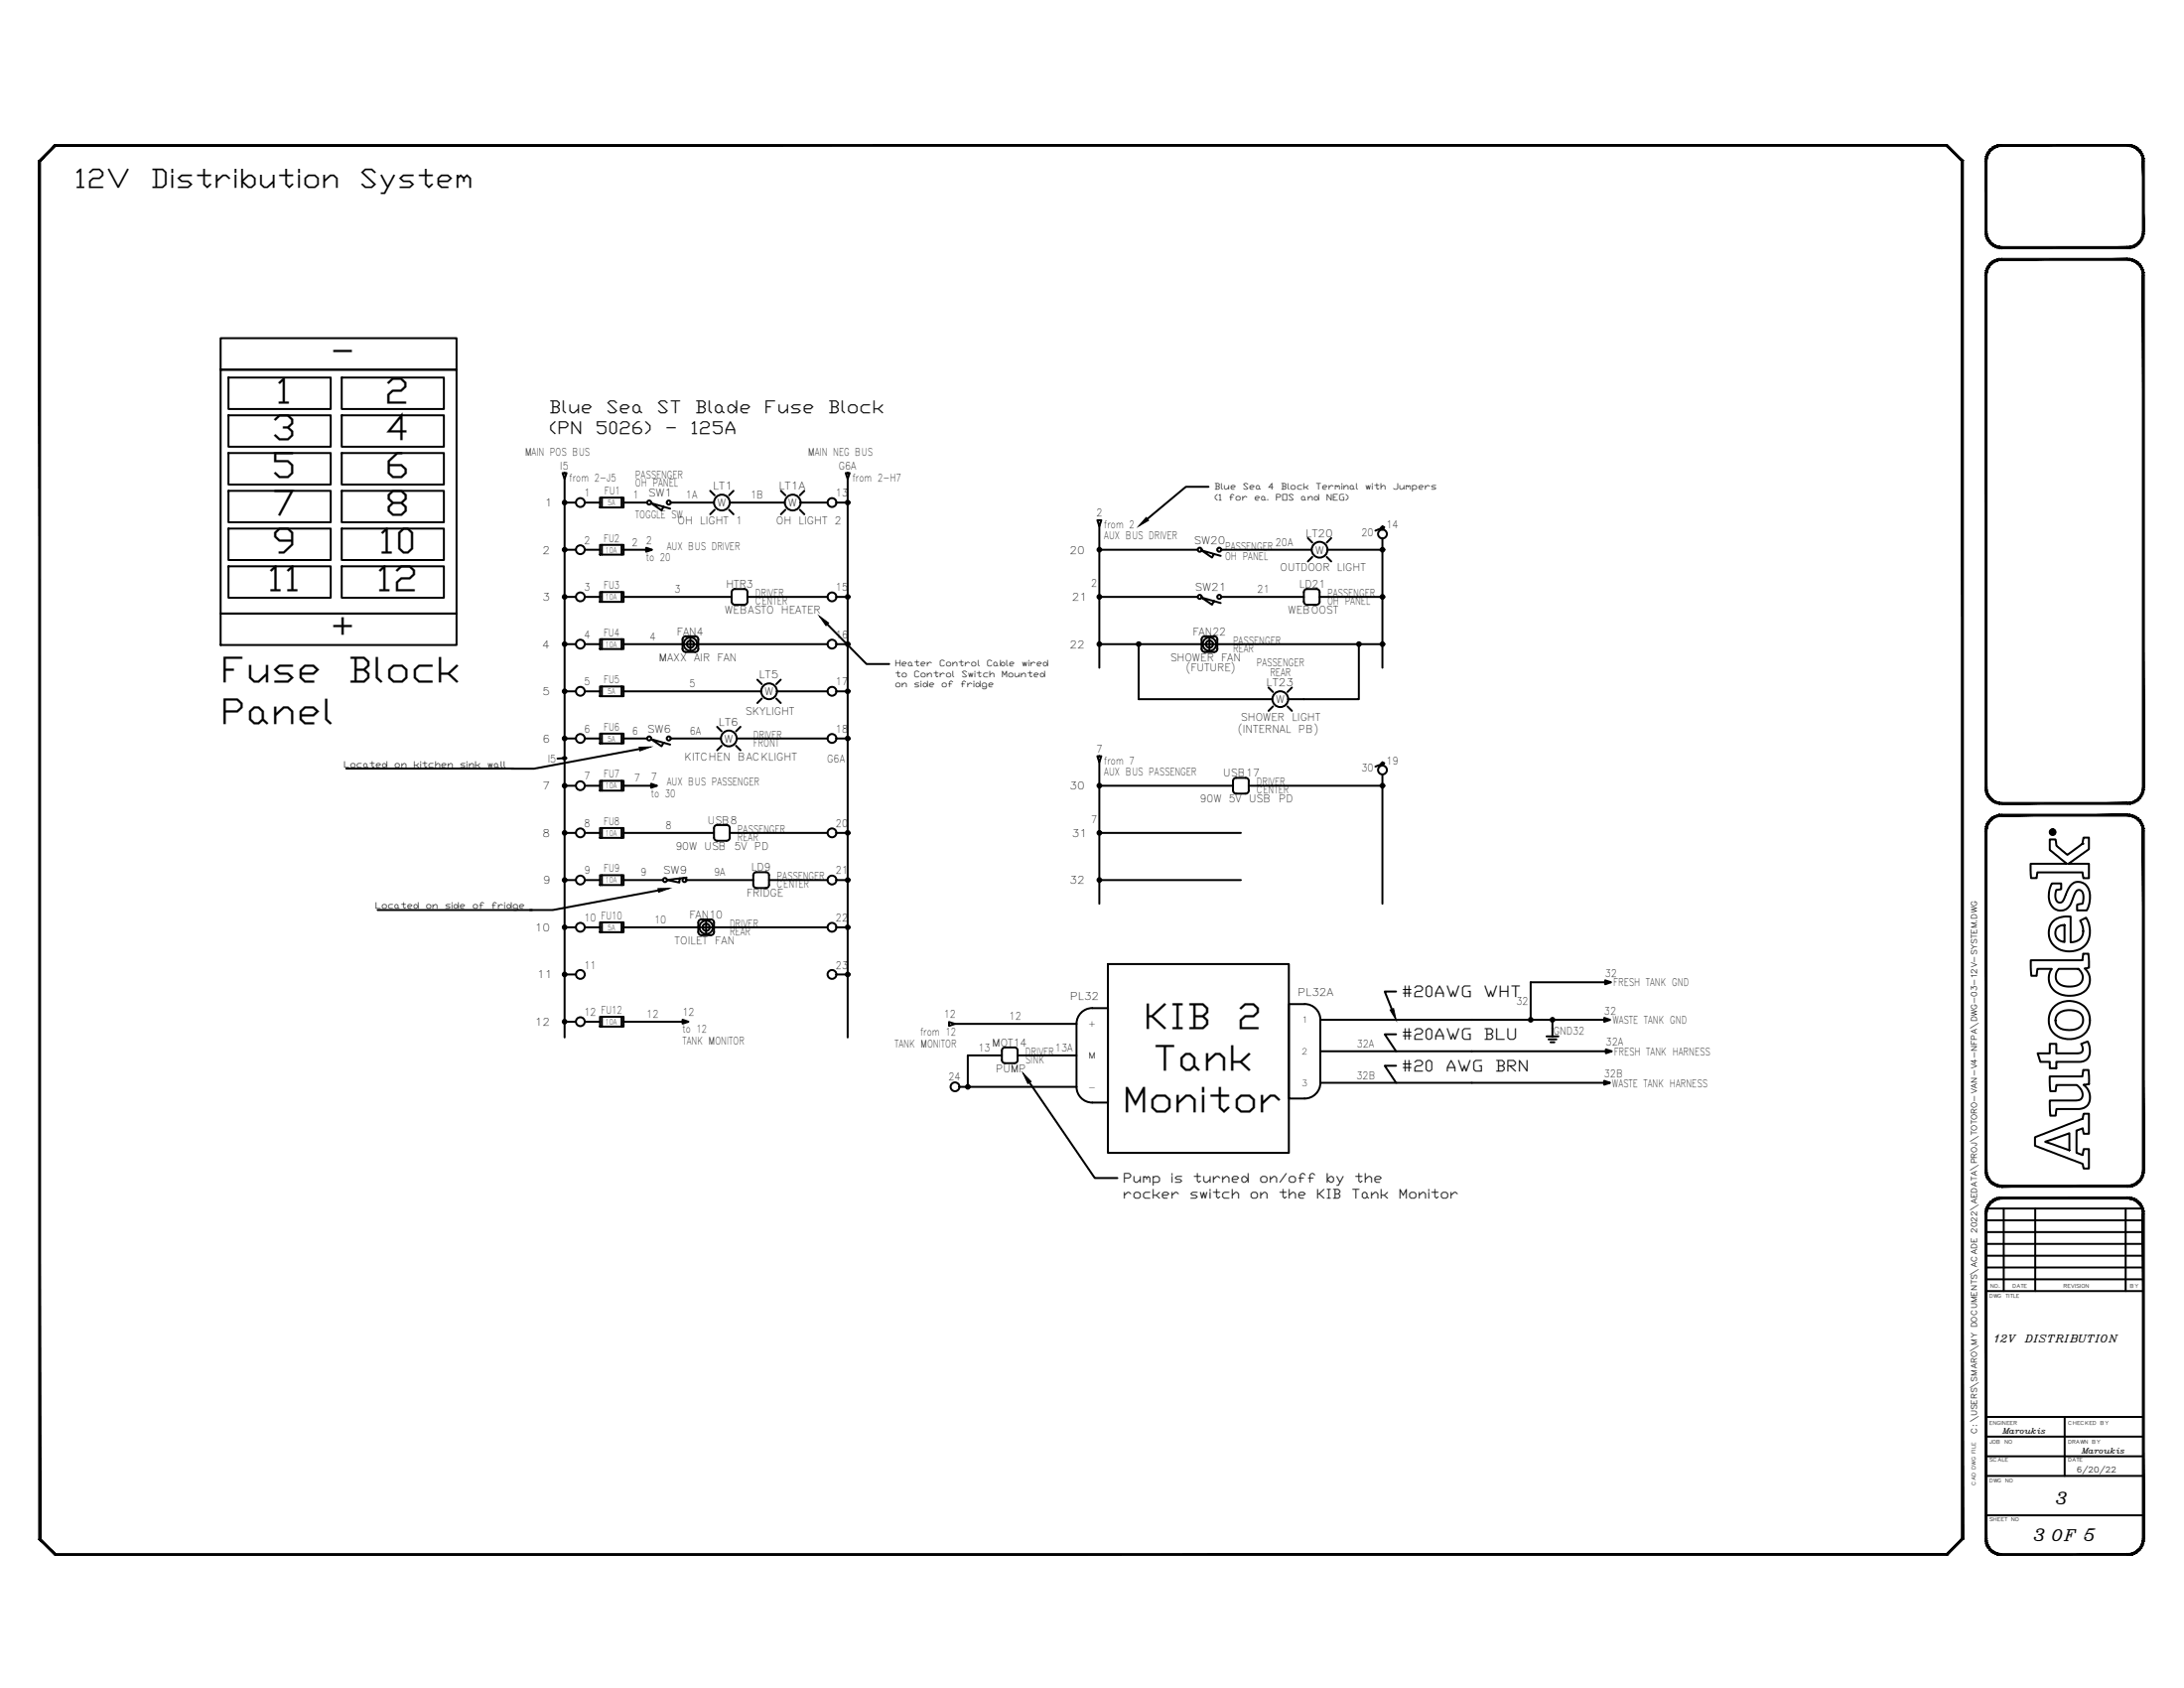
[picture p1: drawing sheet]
<svg xmlns="http://www.w3.org/2000/svg" width="279mm" height="216mm" viewBox="0 0 279 216" stroke-linecap="round" stroke-linejoin="round" font-family="sans-serif">
<!-- layer: TITLE -->
<g fill="#000" stroke="#000" stroke-width=".13">
<path d="M255.8 18.5h.3v.2zM255.8 18.5v.2h.3zM255.5 18.6l.3-.1v.2zM255.5 18.6l.1 .2 .2-.1zM255.2 18.7l.3-.1 .1 .2zM255.2 18.7l.1 .2 .3-.1zM254.9 18.8l.3-.1 .1 .2zM254.9 18.8l.2 .2 .2-.1zM254.7 19l.2-.2 .2 .2zM254.7 19l.2 .2 .2-.2zM254.5 19.2l.2-.2 .2 .2zM254.5 19.2l.2 .2 .2-.2zM254.5 19.2l.2 .2h-.4zM254.3 19.4l.2 .2 .2-.2zM254.3 19.4l.2 .2-.4 .1zM254.1 19.7l.3 .1 .1-.2zM254.1 19.7l.3 .1-.4 .2zM254 20l.3 .1 .1-.3zM254 20l.3 .1-.3 .2zM254 20.3h.2l.1-.2zM254 20.3h.2l-.2 .3zM254.2 20.3l-.2 .3h.2z"/>
<path d="M256.1 18.7h16.1v-.2zM256.1 18.5h16.1l-16.1 .2z"/>
<path d="M254 29.7h.2l-.2 .3zM254.2 29.7l-.2 .3 .2-.1zM254 30l.2-.1-.2 .4zM254.2 29.9l-.2 .4 .3-.1zM254 30.3l.3-.1-.2 .3zM254.3 30.2l-.2 .3 .3-.1zM254.1 30.5l.3-.1-.1 .4zM254.4 30.4l-.1 .4 .2-.1zM254.3 30.8l.2-.1v.4zM254.5 30.7v.4l.2-.2zM254.5 31.1l.2-.2v.4zM254.7 30.9v.4l.2-.2zM254.9 31.1v.4l-.2-.2zM254.9 31.1v.4l.2-.3zM255.1 31.2l.1 .4-.3-.1zM255.1 31.2l.1 .4 .1-.2zM255.3 31.4l.2 .3-.3-.1zM255.3 31.4l.2 .3 .1-.2zM255.6 31.5l.2 .3-.3-.1zM255.6 31.5l.2 .3v-.3zM255.8 31.5l.3 .3h-.3zM255.8 31.5l.3 .3v-.3z"/>
<path d="M254 20.6l.2 9.1v-9.1zM254 20.6l.2 9.1h-.2z"/>
<path d="M254 35.2l.2 65.6v-65.6zM254 35.2l.2 65.6h-.2z"/>
<path d="M255.8 33.1h.3v.2zM255.8 33.1v.2h.3zM255.5 33.1h.3v.2zM255.5 33.1l.1 .3 .2-.1zM255.2 33.2l.3-.1 .1 .3zM255.2 33.2l.1 .3 .3-.1zM254.9 33.4l.3-.2 .1 .3zM254.9 33.4l.2 .2 .2-.1zM254.7 33.6l.2-.2 .2 .2zM254.7 33.6l.2 .2 .2-.2zM254.7 33.6l.2 .2h-.4zM254.5 33.8l.2 .2 .2-.2zM254.5 33.8l.2 .2h-.4zM254.3 34l.2 .2 .2-.2zM254.3 34l.2 .2-.4 .1zM254.1 34.3l.3 .1 .1-.2zM254.1 34.3l.3 .1-.4 .2zM254 34.6h.3l.1-.2zM254 34.6h.3l-.3 .3zM254 34.9h.2l.1-.3zM254 34.9h.2l-.2 .3zM254.2 34.9l-.2 .3h.2z"/>
<path d="M272.2 31.5l.3 .3h-.3zM272.2 31.5l.3 .3v-.3zM272.5 31.5l.3 .2-.3 .1zM272.5 31.5l.3 .2-.1-.2zM272.7 31.5l.4 .1-.3 .1zM272.7 31.5l.4 .1-.1-.2zM273 31.4l.3 .1-.2 .1zM273 31.4l.3 .1-.1-.3zM273.2 31.2l.4 .1-.3 .2zM273.2 31.2l.4 .1-.2-.2zM273.4 31.1h.4l-.2 .2zM273.4 31.1h.4l-.2-.2zM273.6 30.9l.4-.1-.2 .3zM273.8 30.7l-.2 .2 .4-.1zM273.8 30.7l.3-.2-.1 .3zM273.9 30.4l-.1 .3 .3-.2zM273.9 30.4l.3-.1-.1 .2zM274 30.2l-.1 .2 .3-.1zM274 30.2l.3-.2-.1 .3zM274.1 29.9l-.1 .3 .3-.2zM274.1 29.9l.2-.2v.3zM274.1 29.7v.2l.2-.2z"/>
<path d="M256.1 33.3h16.1v-.2zM256.1 33.1h16.1l-16.1 .2z"/>
<path d="M256.1 31.8h16.1v-.3zM256.1 31.5h16.1l-16.1 .3z"/>
<path d="M274.3 20.3v.3h-.2zM274.1 20.3v.3l.2-.3zM274.2 20l.1 .3h-.2zM274 20.1l.1 .2 .1-.3zM274.1 19.7l.1 .3-.2 .1zM273.9 19.8l.1 .3 .1-.4zM274 19.4l.1 .3-.2 .1zM273.8 19.6l.1 .2 .1-.4zM273.8 19.2l.2 .2-.2 .2zM273.6 19.4l.2 .2v-.4zM273.6 19l.2 .2-.2 .2zM273.6 19l-.2 .2 .2 .2zM273.3 18.8l.3 .2-.2 .2zM273.3 18.8l-.1 .2 .2 .2zM273.1 18.7l.2 .1-.1 .2zM273.1 18.7l-.1 .2 .2 .1zM272.8 18.6l.3 .1-.1 .2zM272.8 18.6l-.1 .2 .3 .1zM272.5 18.5l.3 .1-.1 .2zM272.5 18.5v.2l.2 .1zM272.2 18.5h.3v.2zM272.2 18.5v.2h.3z"/>
<path d="M274.3 34.9v.3h-.2zM274.1 34.9v.3l.2-.3zM274.2 34.6l.1 .3h-.2zM274 34.6l.1 .3 .1-.3zM274.1 34.3l.1 .3h-.2zM273.9 34.4l.1 .2 .1-.3zM274 34l.1 .3-.2 .1zM273.8 34.2l.1 .2 .1-.4zM273.8 33.8l.2 .2-.2 .2zM273.6 34l.2 .2v-.4zM273.6 33.6l.2 .2-.2 .2zM273.6 33.6l-.2 .2 .2 .2zM273.3 33.4l.3 .2-.2 .2zM273.3 33.4l-.1 .2 .2 .2zM273.1 33.2l.2 .2-.1 .2zM273.1 33.2l-.1 .3 .2 .1zM272.8 33.1l.3 .1-.1 .3zM272.8 33.1l-.1 .3 .3 .1zM272.5 33.1h.3l-.1 .3zM272.5 33.1v.2l.2 .1zM272.2 33.1h.3v.2zM272.2 33.1v.2h.3z"/>
<path d="M274.1 20.6l.2 9.1v-9.1zM274.1 20.6l.2 9.1h-.2z"/>
<path d="M274.1 35.2l.2 65.6v-65.6zM274.1 35.2l.2 65.6h-.2z"/>
<path d="M254 100.8h.2l-.2 .2zM254.2 100.8l-.2 .2h.2zM254 101h.2l-.2 .3zM254.2 101l-.2 .3h.3zM254 101.3h.3l-.2 .3zM254.3 101.3l-.2 .3 .3-.1zM254.1 101.6l.3-.1-.1 .4zM254.4 101.5l-.1 .4 .2-.1zM254.3 101.9l.2-.1v.4zM254.5 101.8v.4l.2-.2zM254.5 102.2l.2-.2v.4zM254.7 102v.4l.2-.2zM254.9 102.2v.3l-.2-.1zM254.9 102.2v.3l.2-.2zM255.1 102.3l.1 .4-.3-.2zM255.1 102.3l.1 .4 .1-.2zM255.3 102.5l.2 .3-.3-.1zM255.3 102.5l.2 .3 .1-.2zM255.6 102.6l.2 .3-.3-.1zM255.6 102.6l.2 .3v-.3zM255.8 102.6l.3 .3h-.3zM255.8 102.6l.3 .3v-.3z"/>
<path d="M254 106.3l.2 43.4v-43.4zM254 106.3l.2 43.4h-.2z"/>
<path d="M255.8 104.2l.3-.1v.3zM255.8 104.2v.2h.3zM255.5 104.2h.3v.2zM255.5 104.2l.1 .3 .2-.1zM255.2 104.3l.3-.1 .1 .3zM255.2 104.3l.1 .3 .3-.1zM254.9 104.5l.3-.2 .1 .3zM254.9 104.5l.2 .2 .2-.1zM254.7 104.7l.2-.2 .2 .2zM254.7 104.7l.2 .2 .2-.2zM254.7 104.7l.2 .2h-.4zM254.5 104.9l.2 .2 .2-.2zM254.5 104.9l.2 .2h-.4zM254.3 105.1l.2 .2 .2-.2zM254.3 105.1l.2 .2-.4 .1zM254.1 105.4l.3 .1 .1-.2zM254.1 105.4l.3 .1-.4 .2zM254 105.7h.3l.1-.2zM254 105.7h.3l-.3 .3zM254 106h.2l.1-.3zM254 106h.2l-.2 .3zM254.2 106l-.2 .3h.2z"/>
<path d="M256.1 104.1v.3l16.1-.3zM256.1 104.4l16.1-.3v.3z"/>
<path d="M256.1 102.6v.3l16.1-.3zM256.1 102.9l16.1-.3v.3z"/>
<path d="M272.2 102.6l.3 .3h-.3zM272.2 102.6l.3 .3v-.3zM272.5 102.6l.3 .2-.3 .1zM272.5 102.6l.3 .2-.1-.2zM272.7 102.6l.4 .1-.3 .1zM272.7 102.6l.4 .1-.1-.2zM273 102.5h.3l-.2 .2zM273 102.5h.3l-.1-.2zM273.2 102.3l.4 .1-.3 .1zM273.2 102.3l.4 .1-.2-.2zM273.4 102.2h.4l-.2 .2zM273.4 102.2h.4l-.2-.2zM273.6 102l.4-.1-.2 .3zM273.8 101.8l-.2 .2 .4-.1zM273.8 101.8l.3-.2-.1 .3zM273.9 101.5l-.1 .3 .3-.2zM273.9 101.5l.3-.2-.1 .3zM274 101.3l-.1 .2 .3-.2zM274 101.3l.3-.3-.1 .3zM274.1 101l-.1 .3 .3-.3zM274.1 101l.2-.2v.2zM274.1 100.8v.2l.2-.2z"/>
<path d="M274.3 106v.3h-.2zM274.1 106v.3l.2-.3zM274.2 105.7l.1 .3h-.2zM274 105.7l.1 .3 .1-.3zM274.1 105.4l.1 .3h-.2zM273.9 105.5l.1 .2 .1-.3zM274 105.1l.1 .3-.2 .1zM273.8 105.3l.1 .2 .1-.4zM273.8 104.9l.2 .2-.2 .2zM273.6 105.1l.2 .2v-.4zM273.6 104.7l.2 .2-.2 .2zM273.6 104.7l-.2 .2 .2 .2zM273.3 104.5l.3 .2-.2 .2zM273.3 104.5l-.1 .2 .2 .2zM273.1 104.3l.2 .2-.1 .2zM273.1 104.3l-.1 .3 .2 .1zM272.8 104.2l.3 .1-.1 .3zM272.8 104.2l-.1 .3 .3 .1zM272.5 104.2h.3l-.1 .3zM272.5 104.2v.2l.2 .1zM272.2 104.1l.3 .1v.2zM272.2 104.1v.3h.3z"/>
<path d="M274.1 106.3l.2 43.4v-43.4zM274.1 106.3l.2 43.4h-.2z"/>
<path d="M254 149.7h.2l-.2 .3zM254.2 149.7l-.2 .3h.2zM254 150h.2l-.2 .3zM254.2 150l-.2 .3 .3-.1zM254 150.3l.3-.1-.2 .4zM254.3 150.2l-.2 .4 .3-.1zM254.1 150.6l.3-.1-.1 .4zM254.4 150.5l-.1 .4 .2-.2zM254.3 150.9l.2-.2v.4zM254.5 150.7v.4l.2-.1zM254.5 151.1l.2-.1v.3zM254.7 151v.3l.2-.2zM254.9 151.1v.4l-.2-.2zM254.9 151.1v.4l.2-.2zM255.1 151.3l.1 .4-.3-.2zM255.1 151.3l.1 .4 .1-.3zM255.3 151.4l.2 .4-.3-.1zM255.3 151.4l.2 .4 .1-.3zM255.6 151.5l.2 .3h-.3zM255.6 151.5l.2 .3v-.2zM255.8 151.6l.3 .2h-.3zM255.8 151.6l.3 .2v-.2z"/>
<path d="M254 155.2l.2 41.6v-41.6zM254 155.2l.2 41.6h-.2z"/>
<path d="M255.8 153.1h.3v.3zM255.8 153.1v.3h.3zM255.5 153.2l.3-.1v.3zM255.5 153.2l.1 .2h.2zM255.2 153.3l.3-.1 .1 .2zM255.2 153.3l.1 .2 .3-.1zM254.9 153.4l.3-.1 .1 .2zM254.9 153.4l.2 .3 .2-.2zM254.7 153.6l.2-.2 .2 .3zM254.7 153.6l.2 .2 .2-.1zM254.7 153.6l.2 .2h-.4zM254.5 153.8l.2 .2 .2-.2zM254.5 153.8l.2 .2-.4 .1zM254.3 154.1l.2 .1 .2-.2zM254.3 154.1l.2 .1-.4 .2zM254.1 154.4l.3 .1 .1-.3zM254.1 154.4l.3 .1-.4 .1zM254 154.6l.3 .1 .1-.2zM254 154.6l.3 .1-.3 .2zM254 154.9l.2 .1 .1-.3zM254 154.9l.2 .1-.2 .2zM254.2 155l-.2 .2h.2z"/>
<path d="M256.1 153.1v.3l16.1-.3zM256.1 153.4l16.1-.3v.3z"/>
<path d="M256.1 151.6v.2l16.1-.2zM256.1 151.8l16.1-.2v.2z"/>
<path d="M272.2 151.6l.3 .2h-.3zM272.2 151.6l.3 .2v-.2zM272.5 151.6l.3 .2h-.3zM272.5 151.6l.3 .2-.1-.3zM272.7 151.5l.4 .2-.3 .1zM272.7 151.5l.4 .2-.1-.3zM273 151.4l.3 .1-.2 .2zM273 151.4l.3 .1-.1-.2zM273.2 151.3h.4l-.3 .2zM273.2 151.3h.4l-.2-.2zM273.4 151.1h.4l-.2 .2zM273.4 151.1h.4l-.2-.1zM273.6 151l.4-.1-.2 .2zM273.8 150.7l-.2 .3 .4-.1zM273.8 150.7l.3-.1-.1 .3zM273.9 150.5l-.1 .2 .3-.1zM273.9 150.5l.3-.2-.1 .3zM274 150.2l-.1 .3 .3-.2zM274 150.2l.3-.2-.1 .3zM274.1 150l-.1 .2 .3-.2zM274.1 150l.2-.3v.3zM274.1 149.7v.3l.2-.3z"/>
<path d="M274.3 154.9v.3h-.2zM274.1 155v.2l.2-.3zM274.2 154.6l.1 .3-.2 .1zM274 154.7l.1 .3 .1-.4zM274.1 154.4l.1 .2-.2 .1zM273.9 154.5l.1 .2 .1-.3zM274 154.1l.1 .3-.2 .1zM273.8 154.2l.1 .3 .1-.4zM273.8 153.8l.2 .3-.2 .1zM273.6 154l.2 .2v-.4zM273.6 153.6l.2 .2-.2 .2zM273.6 153.6l-.2 .2 .2 .2zM273.3 153.4l.3 .2-.2 .2zM273.3 153.4l-.1 .3 .2 .1zM273.1 153.3l.2 .1-.1 .3zM273.1 153.3l-.1 .2 .2 .2zM272.8 153.2l.3 .1-.1 .2zM272.8 153.2l-.1 .2 .3 .1zM272.5 153.1l.3 .1-.1 .2zM272.5 153.1v.3h.2zM272.2 153.1h.3v.3zM272.2 153.1v.3h.3z"/>
<path d="M274.1 155.2l.2 41.6v-41.6zM274.1 155.2l.2 41.6h-.2z"/>
<path d="M250.9 20.6v176.2l.3 .1zM250.9 20.6l.3-.1v176.4zM249 18.7l1.9 1.9 .3-.1zM249.1 18.5l2.1 2-2.2-1.8zM7.1 18.7h241.9l.1-.2zM7 18.5h242.1l-242 .2zM7 18.5l-1.8 2.1 1.9-1.9zM4.9 20.5l2.1-2-1.8 2.1zM4.9 20.5l.3 176.3v-176.2zM4.9 20.5l.3 176.3-.3 .1zM4.9 196.9l2.2 1.8-1.9-1.9zM4.9 196.9l2.2 1.8-.1 .3zM7.1 198.7l-.1 .3 242-.3zM7 199l242-.3 .1 .3zM249 198.7l.1 .3 1.8-2.2zM250.9 196.8l.3 .1-2.1 2.1z"/>
<path d="M254 196.8h.2l-.2 .3zM254.2 196.8l-.2 .3h.2zM254 197.1h.2l-.2 .3zM254.2 197.1l-.2 .3h.3zM254 197.4h.3l-.2 .3zM254.3 197.4l-.2 .3 .3-.1zM254.1 197.7l.3-.1-.1 .4zM254.4 197.6l-.1 .4 .2-.2zM254.3 198l.2-.2v.4zM254.5 197.8v.4l.2-.1zM254.5 198.2l.2-.1v.3zM254.7 198.1v.3l.2-.1zM254.9 198.3v.3l-.2-.2zM254.9 198.3v.3l.2-.2zM255.1 198.4l.1 .4-.3-.2zM255.1 198.4l.1 .4 .1-.3zM255.3 198.5l.2 .4-.3-.1zM255.3 198.5l.2 .4 .1-.3zM255.6 198.6l.2 .3h-.3zM255.6 198.6l.2 .3v-.2zM255.8 198.7l.3 .3-.3-.1zM255.8 198.7l.3 .3v-.3z"/>
<path d="M256.1 198.7v.3l16.1-.3zM256.1 199l16.1-.3v.3z"/>
<path d="M272.2 198.7l.3 .2-.3 .1zM272.2 198.7l.3 .2v-.2zM272.5 198.7l.3 .2h-.3zM272.5 198.7l.3 .2-.1-.3zM272.7 198.6l.4 .2-.3 .1zM272.7 198.6l.4 .2-.1-.3zM273 198.5l.3 .1-.2 .2zM273 198.5l.3 .1-.1-.2zM273.2 198.4h.4l-.3 .2zM273.2 198.4h.4l-.2-.1zM273.4 198.3l.4-.1-.2 .2zM273.4 198.3l.4-.1-.2-.1zM273.6 198.1l.4-.1-.2 .2zM273.8 197.8l-.2 .3 .4-.1zM273.8 197.8l.3-.1-.1 .3zM273.9 197.6l-.1 .2 .3-.1zM273.9 197.6l.3-.2-.1 .3zM274 197.4l-.1 .2 .3-.2zM274 197.4l.3-.3-.1 .3zM274.1 197.1l-.1 .3 .3-.3zM274.1 197.1l.2-.3v.3zM274.1 196.8v.3l.2-.3z"/>
</g>
<g fill="none" stroke="#000" stroke-width=".25">
<path d="M251.1 20.6v11.2M254.1 154.6h20.1M254.1 156.1h20.1M254.1 157.6h20.1M254.1 159.1h20.1M256.3 154.6v10.5M260.4 154.6v10.5M271.9 154.6v10.5M254.1 165.1h20.1M254.1 160.6h20.1M254.1 162.1h20.1M254.1 163.6h20.1"/>
<path d="M251.1 181.3v15.5M254.1 181.2h20.1M254.1 183.7h20.1M254.1 186.3h20.1M254.1 188.8h20.1M254.1 193.8h20.1M264.1 181.2v7.6"/>
</g>
<!-- layer: 0 -->
<g fill="none" stroke="#000" stroke-width=".25">
<path d="M262.2 107.4h.8l.1 .8 1.4 1.1 1.3-.9a1.11 1.11 0 0 0 .7-1.2l.7-.1v1.1a.45 .45 0 0 1-.3 .7l-2.3 1.6h2.6v1.8h-.7l-.1-.7h-5.8l-.1 .7h-.7v-1.8h4.6l-2-1.7a.32 .32 0 0 1-.2-.4zM262.5 113h1.2v.7l-.1 .1a.43 .43 0 0 0-.5 0 .43 .43 0 0 0-.1 .5 .95 .95 0 0 0 .4 1.1 .57 .57 0 0 0 .7-.5 3.2 3.2 0 0 1 1.3-2 1.53 1.53 0 0 1 2 1.6 3.2 3.2 0 0 1-.5 1.9h-1.2v-.5a.23 .23 0 0 1 .1-.2 .23 .23 0 0 1 .2-.1h.4v-.1a1.97 1.97 0 0 0-.1-1.5 .54 .54 0 0 0-.6-.1 .54 .54 0 0 0-.3 .4v.2a2.9 2.9 0 0 1-1 1.8 1.52 1.52 0 0 1-2.3-1.5l.1-1.1zM262.7 117.8a2.71 2.71 0 0 1 2.2-.5v3.2a1.45 1.45 0 0 0 1.5-2.1l-.3-.6 .8-.4a3 3 0 0 1-.3 3.6 2.86 2.86 0 0 1-4.3-.7 2.27 2.27 0 0 1 .4-2.5zM263.2 118.6a.93 .93 0 0 1 .9-.2v2.1a1.12 1.12 0 0 1-1-.7 1.12 1.12 0 0 1 .1-1.2zM266.4 107.9h.1M259.8 122.8h6.6l.1-.8h.7v1.7l-.5 .2a1.96 1.96 0 0 1 .5 2.1 1.96 1.96 0 0 1-1.8 1.3 2.69 2.69 0 0 1-3.2-1.6 2.02 2.02 0 0 1 .3-1.8h-1.8l-.2 .9h-.6a3.9 3.9 0 0 1-.1-1.8zM260.7 134.7h1.5v-1.2h.9v1.2h2.5a.68 .68 0 0 0 .8-.2 .68 .68 0 0 0-.1-.9l-.1-.1 .8-.3a1.93 1.93 0 0 1-.1 2.4 3.8 3.8 0 0 1-1.9 .2h-1.9v.8h-.9v-.8h-1a.16 .16 0 0 1-.2 0 .16 .16 0 0 1 0-.2zM262.2 137.7h4.2l.1-.8h.7a4.2 4.2 0 0 1 0 1.8h-.7a1.85 1.85 0 0 1 .4 2.9 3.6 3.6 0 0 1-2 .2h-1.8l-.1 .9h-.7l-.1-1.9h2.8a1.9 1.9 0 0 0 1.3-.3 1.27 1.27 0 0 0-.2-1.4 1.27 1.27 0 0 0-1.4-.3h-1.6l-.1 .8h-.7zM262.8 128.8a2.81 2.81 0 0 1 4.4 .8 2.48 2.48 0 0 1-2.9 3.3 2.39 2.39 0 0 1-2.1-1.6 2.39 2.39 0 0 1 .6-2.5zM263.3 129.7a2.38 2.38 0 0 1 3 .1 1.27 1.27 0 0 1 0 1.3 1.27 1.27 0 0 1-1.2 .6 1.75 1.75 0 0 1-2.1-.9 1.19 1.19 0 0 1 .3-1.1zM263.4 123.9h2.2a.99 .99 0 0 1 .9 1.1 1.32 1.32 0 0 1-1.6 1.2 1.54 1.54 0 0 1-1.9-1.2 1.46 1.46 0 0 1 .4-1.1zM260.3 145.5l5.8-2.3a.38 .38 0 0 0 .4-.4v-.2a.45 .45 0 0 1 .6-.1h.1v2.5h-.6l-.1-.7-.9 .3v2.8l.8 .3 .2-.7h.6v2.5h-.6l-.2-.7-6.1-2.3z"/>
<path d="M261.6 146l3.1-1.1v2.2z"/>
</g>
<!-- layer: LAYER_1 -->
<g fill="none" stroke="#000" stroke-width=".25">
<path d="M262.4 106.3l.2 .1 .2-.1-.2 .2 .2 .1h-.4z"/>
<circle cx="262.5" cy="106.4" r=".07"/>
<circle cx="262.6" cy="106.4" r=".32"/>
<circle cx="262.6" cy="106.4" r=".37"/>
</g>
<!-- layer: WIRES -->
<g fill="none" stroke="#000" stroke-width=".25">
<path d="M72.2 61.3v71.4M72.2 64.3h1.5M72.2 70.3h1.5M72.2 76.3h1.5M74.8 64.3h2M74.8 70.3h2M74.8 76.3h2M79.8 64.3h3M79.8 70.3h2.9M79.8 76.3h13.8M85.8 64.3h5.5M93.4 64.3h7"/>
<path d="M95.6 76.3h10.3M102.4 64.3h3.5M107 64.3h1.4M107 76.3h1.4M108.4 61.3v71.4M140.6 70.3h12.6M140.6 76.3h12.6M140.6 67.3v18.1M156.2 70.3h11.6M156.2 76.3h10.6M168.8 76.3h8.1M169.8 70.3h7.1"/>
<path d="M176.9 67.3v.4M176.9 68.9v16.5M72.2 82.4h1.5M72.2 88.4h1.5M72.2 94.5h1.5M74.8 82.4h2M74.8 88.4h2M74.8 94.5h2M79.8 82.4h7.5M79.8 88.4h17.6M79.8 94.5h3M85.8 94.5h6.4"/>
<path d="M89.3 82.4h16.6M94.2 94.5h11.7M99.4 88.4h6.5M107 82.4h1.4M107 88.4h1.4M107 94.5h1.4M140.6 82.4h13.1M140.6 97.5v18.1M145.7 82.4v7h17.1M155.7 82.4h21.2M173.8 82.4v7h-9M176.9 97.5v.4"/>
<path d="M176.9 99v16.6M72.2 100.5h1.5M72.2 106.5h1.5M72.2 112.6h1.5M72.2 118.6h1.5M74.8 100.5h2M74.8 106.5h2M74.8 112.6h2M74.8 118.6h2M79.8 100.5h3.5M79.8 106.5h11.5M79.8 112.6h5"/>
<path d="M79.8 118.6h9.5M87.8 112.6h8.6M91.3 118.6h14.6M93.4 106.5h12.5M98.4 112.6h7.5M107 106.5h1.4M107 112.6h1.4M107 118.6h1.4M140.6 100.5h17.1M140.6 106.5h18.1M140.6 112.6h18.1M159.8 100.5h17.1"/>
<path d="M72.2 124.6h1.5M72.2 130.7h1.5M74.8 130.7h2M79.8 130.7h7.5M107 124.6h1.4M122.2 131h15.5M122.7 139h15M128.2 135h-4.4v4M130.2 135h7.5"/>
</g>
<!-- layer: SYMS -->
<g fill="none" stroke="#000" stroke-width=".25">
<path d="M28.2 47.3h30.2v31.2h-30.2zM28.2 43.3h30.2v4h-30.2zM29.2 48.3h13.1v4h-13.1zM29.2 53.1h13.1v4h-13.1zM29.2 57.9h13.1v4.1h-13.1zM43.7 48.3h13.1v4h-13.1zM43.7 53.1h13.1v4h-13.1zM43.7 57.9h13.1v4.1h-13.1zM28.2 78.5h30.2v4h-30.2zM29.2 62.8h13.1v4h-13.1zM29.2 67.6h13.1v4h-13.1zM29.2 72.4h13.1v4.1h-13.1z"/>
<path d="M43.7 62.8h13.1v4h-13.1zM43.7 67.6h13.1v4h-13.1zM43.7 72.4h13.1v4.1h-13.1zM72 60.5h.5l-.3 .8zM76.8 63.6h3v1.3h-3zM76.8 69.7h3v1.2h-3zM76.8 75.7h3v1.3h-3zM77 63.6v1.3M77 69.7v1.2M77 75.7v1.3M79.5 63.6v1.3M79.5 69.7v1.2"/>
<path d="M79.5 75.7v1.3M82.7 70.1l.7 .2-.7 .3zM82.7 70.2l.4 .1-.4 .1zM84.9 64.8l-.3 .5-1.3-.9 2.4 .7M90.9 62.8l.5 .6M91.4 65.2l-.5 .6M93.3 65.2l.5 .6M93.7 75.5l.3-.2 1.4 .1 .2 .3v1.5l-.4 .2-1.4-.1-.2-.3zM93.8 62.8l-.5 .6M99.9 62.8l.6 .6M100.5 65.2l-.6 .6M102.3 65.2l.6 .6"/>
<path d="M102.9 62.8l-.6 .6M105.8 79.9l5.1 5h2.9M108.2 60.5h.5l-.3 .8zM140.4 66.5h.5l-.3 .8zM154.6 62.3h-2.9l-4.9 4.1M155.3 70.9l-.2 .4-1.4-.9 2.5 .7M155.3 76.9l-.2 .4-1.4-.9 2.5 .7M166.9 75.5l.3-.2 1.4 .1 .2 .3v1.5l-.4 .2-1.4-.1-.2-.3zM167.3 68.8l.6 .6M167.9 71.2l-.6 .6M169.7 71.2l.6 .6M170.3 68.8l-.6 .6"/>
<path d="M44.3 98.3h21.4M76.8 81.8h3v1.2h-3zM76.8 87.8h3v1.2h-3zM76.8 93.8h3v1.3h-3zM76.8 99.9h3v1.2h-3zM77 81.8v1.2M77 87.8v1.2M77 93.8v1.3M77 99.9v1.2M79.5 81.8v1.2M79.5 87.8v1.2M79.5 93.8v1.3"/>
<path d="M79.5 99.9v1.2M81.8 95.8l-13.5 2.5h-2.9M84.9 95l-.3 .5-1.3-1 2.4 .7M87.5 82.4h1.7M87.5 81.4h1.4l.4 .2v1.4l-.2 .3-1.4 .1-.3-.2-.1-1.4zM88.3 81.5v1.7M91.7 93l.6 .5M92.3 95.4l-.6 .6M94.2 95.4l.5 .6M94.7 93l-.5 .5M96.9 86.9l.6 .6M97.5 89.3l-.6 .6"/>
<path d="M99.3 89.3l.6 .6M99.9 86.9l-.6 .6M140.4 96.7h.5l-.3 .8zM153.8 81.6l.3-.2h1.4l.2 .4v1.4l-.4 .2-1.4-.1-.2-.3zM153.9 82.4h1.7M154.7 81.5v1.7M158.1 99.5h1.2M158.1 99.5l-.3 .2-.1 .2v1.2l.1 .2 .3 .2h1.3l.3-.2 .1-1.4-.1-.2-.3-.2M162.3 87.9l.6 .6M162.9 90.3l-.6 .6M164.7 90.3l.6 .6M165.3 87.9l-.6 .6"/>
<path d="M48.3 116.4h19.7M76.8 105.9h3v1.3h-3zM76.8 111.9h3v1.3h-3zM76.8 118h3v1.2h-3zM77 105.9v1.3M77 111.9v1.3M77 118v1.2M79.5 105.9v1.3M79.5 111.9v1.3M79.5 118v1.2M83.3 100.2l.7 .3-.7 .3zM83.4 100.4l.4 .1-.4 .1z"/>
<path d="M84.2 113.9l-13.5 2.5h-2.9M87.8 112.2l-2.5 .4 1.6 .3 .1-.5M89.4 117.8l.3-.2h1.4l.3 .4-.1 1.4-.4 .2h-1.4l-.2-.4zM89.5 118.6h1.7M90.3 117.8v1.7M91.7 105.5h1.2M91.7 105.5l-.3 .2-.1 .2v1.2l.2 .4h1.5h.2l.2-.4M93 105.5l.2 .1 .2 .3M93.4 105.9v1.2M96.8 111.6h1.2M96.8 111.5l-.4 .3v.2v1.2v.2l.4 .2h1.2l.3-.2 .1-1.4-.1-.2-.3-.3M76.8 130h3v1.3h-3z"/>
<path d="M77 130v1.3M79.5 130v1.3M87.3 130.4l.8 .3-.8 .2zM87.4 130.6l.4 .1-.4 .1zM121.4 130.7l.8 .3-.8 .2zM128.6 134h1.2M128.6 134l-.4 .2v.2v1.4l.4 .2h1.2l.3-.2 .1-.2M129.8 134l.3 .2 .1 .2M130.2 134.4v1.2M131.7 138.5l8.4 12.2h2.8M138.3 129.5l.4-.3 .5-.2 2.5-.1v12.1h-2a2.02 2.02 0 0 1-2-2v-8l.1-.6 .2-.5zM141.7 123.3h23.2v24.2h-23.2z"/>
<path d="M164.9 128.4h2a2.02 2.02 0 0 1 2 2v8.1a2.02 2.02 0 0 1-2 2h-2zM178.6 126.8h-1.4l.9 2.3M178.6 132.3h-1.4l1.4 2.2M178.6 136.3h-1.4l1.4 2.2M197.9 132.6h1.5M198.1 132.9h1M198.4 133.3h.5M198.6 131.6v1M205.2 138.2l.8 .3-.8 .2zM205.2 130.2l.8 .2-.8 .3zM205.3 138.4l.4 .1-.4 .1zM205.3 130.3l.4 .1-.4 .2z"/>
<path d="M205.3 125.4l.8 .2-.8 .3zM205.4 125.5l.4 .1-.4 .2zM205.4 134.2l.8 .3-.8 .2zM205.5 134.3l.4 .2-.4 .1z"/>
<circle cx="72.2" cy="64.3" r=".08"/>
<circle cx="72.2" cy="70.3" r=".08"/>
<circle cx="72.2" cy="76.3" r=".08"/>
<circle cx="72.2" cy="70.3" r=".24"/>
<circle cx="72.2" cy="76.3" r=".24"/>
<circle cx="72.2" cy="64.3" r=".24"/>
<circle cx="72.2" cy="64.3" r=".15"/>
<circle cx="72.2" cy="70.3" r=".15"/>
<circle cx="72.2" cy="76.3" r=".15"/>
<circle cx="74.2" cy="64.3" r=".57"/>
<circle cx="74.2" cy="76.3" r=".57"/>
<circle cx="74.2" cy="70.3" r=".57"/>
<circle cx="83" cy="64.3" r=".26"/>
<circle cx="85.6" cy="64.3" r=".26"/>
<circle cx="92.4" cy="64.3" r="1.01"/>
<circle cx="101.4" cy="64.3" r="1.01"/>
<circle cx="106.4" cy="76.3" r=".57"/>
<circle cx="106.4" cy="64.3" r=".57"/>
<circle cx="108.4" cy="64.3" r=".08"/>
<circle cx="108.4" cy="76.3" r=".08"/>
<circle cx="108.4" cy="76.3" r=".24"/>
<circle cx="108.4" cy="64.3" r=".24"/>
<circle cx="108.4" cy="64.3" r=".15"/>
<circle cx="108.4" cy="76.3" r=".15"/>
<circle cx="140.6" cy="70.3" r=".08"/>
<circle cx="140.6" cy="76.3" r=".08"/>
<circle cx="140.6" cy="76.3" r=".24"/>
<circle cx="140.6" cy="70.3" r=".24"/>
<circle cx="140.6" cy="70.3" r=".15"/>
<circle cx="140.6" cy="76.3" r=".15"/>
<circle cx="153.5" cy="70.3" r=".26"/>
<circle cx="153.5" cy="76.3" r=".26"/>
<circle cx="156" cy="70.3" r=".26"/>
<circle cx="156" cy="76.3" r=".26"/>
<circle cx="168.8" cy="70.3" r="1.01"/>
<circle cx="176.9" cy="68.3" r=".57"/>
<circle cx="176.9" cy="70.3" r=".08"/>
<circle cx="176.9" cy="76.3" r=".08"/>
<circle cx="176.9" cy="70.3" r=".24"/>
<circle cx="176.9" cy="76.3" r=".24"/>
<circle cx="176.9" cy="76.3" r=".15"/>
<circle cx="176.9" cy="70.3" r=".15"/>
<circle cx="72.2" cy="94.5" r=".08"/>
<circle cx="72.2" cy="88.4" r=".08"/>
<circle cx="72.2" cy="82.4" r=".08"/>
<circle cx="72.2" cy="94.5" r=".24"/>
<circle cx="72.2" cy="82.4" r=".24"/>
<circle cx="72.2" cy="88.4" r=".24"/>
<circle cx="72.2" cy="82.4" r=".15"/>
<circle cx="72.2" cy="88.4" r=".15"/>
<circle cx="72.2" cy="94.5" r=".15"/>
<circle cx="74.2" cy="88.4" r=".57"/>
<circle cx="74.2" cy="82.4" r=".57"/>
<circle cx="74.2" cy="94.5" r=".57"/>
<circle cx="83" cy="94.5" r=".26"/>
<circle cx="85.6" cy="94.5" r=".26"/>
<circle cx="88.3" cy="82.4" r=".86"/>
<circle cx="88.3" cy="82.4" r=".46"/>
<circle cx="93.2" cy="94.5" r="1.01"/>
<circle cx="98.4" cy="88.4" r="1.01"/>
<circle cx="106.4" cy="94.5" r=".57"/>
<circle cx="106.4" cy="82.4" r=".57"/>
<circle cx="106.4" cy="88.4" r=".57"/>
<circle cx="108.4" cy="82.4" r=".08"/>
<circle cx="108.4" cy="94.5" r=".08"/>
<circle cx="108.4" cy="88.4" r=".08"/>
<circle cx="108.4" cy="88.4" r=".24"/>
<circle cx="108.4" cy="82.4" r=".24"/>
<circle cx="108.4" cy="94.5" r=".24"/>
<circle cx="108.4" cy="94.5" r=".15"/>
<circle cx="108.4" cy="82.4" r=".15"/>
<circle cx="108.4" cy="88.4" r=".15"/>
<circle cx="140.6" cy="82.4" r=".08"/>
<circle cx="140.6" cy="82.4" r=".24"/>
<circle cx="140.6" cy="82.4" r=".15"/>
<circle cx="145.7" cy="82.4" r=".08"/>
<circle cx="145.7" cy="82.4" r=".24"/>
<circle cx="145.7" cy="82.4" r=".15"/>
<circle cx="154.7" cy="82.4" r=".86"/>
<circle cx="154.7" cy="82.4" r=".46"/>
<circle cx="163.8" cy="89.4" r="1.01"/>
<circle cx="173.8" cy="82.4" r=".08"/>
<circle cx="173.8" cy="82.4" r=".24"/>
<circle cx="173.8" cy="82.4" r=".15"/>
<circle cx="176.9" cy="98.5" r=".57"/>
<circle cx="176.9" cy="82.4" r=".08"/>
<circle cx="176.9" cy="82.4" r=".24"/>
<circle cx="176.9" cy="82.4" r=".15"/>
<circle cx="72.2" cy="106.5" r=".08"/>
<circle cx="72.2" cy="100.5" r=".08"/>
<circle cx="72.2" cy="112.6" r=".15"/>
<circle cx="72.2" cy="118.6" r=".15"/>
<circle cx="72.2" cy="100.5" r=".24"/>
<circle cx="72.2" cy="106.5" r=".24"/>
<circle cx="72.2" cy="112.6" r=".08"/>
<circle cx="72.2" cy="118.6" r=".08"/>
<circle cx="72.2" cy="106.5" r=".15"/>
<circle cx="72.2" cy="100.5" r=".15"/>
<circle cx="72.2" cy="112.6" r=".24"/>
<circle cx="72.2" cy="118.6" r=".24"/>
<circle cx="74.2" cy="118.6" r=".57"/>
<circle cx="74.2" cy="112.6" r=".57"/>
<circle cx="74.2" cy="100.5" r=".57"/>
<circle cx="74.2" cy="106.5" r=".57"/>
<circle cx="85.1" cy="112.6" r=".26"/>
<circle cx="87.6" cy="112.6" r=".26"/>
<circle cx="90.3" cy="118.6" r=".86"/>
<circle cx="90.3" cy="118.6" r=".46"/>
<circle cx="106.4" cy="118.6" r=".57"/>
<circle cx="106.4" cy="112.6" r=".57"/>
<circle cx="106.4" cy="106.5" r=".57"/>
<circle cx="108.4" cy="106.5" r=".08"/>
<circle cx="108.4" cy="106.5" r=".24"/>
<circle cx="108.4" cy="118.6" r=".08"/>
<circle cx="108.4" cy="112.6" r=".08"/>
<circle cx="108.4" cy="112.6" r=".24"/>
<circle cx="108.4" cy="118.6" r=".24"/>
<circle cx="108.4" cy="112.6" r=".15"/>
<circle cx="108.4" cy="118.6" r=".15"/>
<circle cx="108.4" cy="106.5" r=".15"/>
<circle cx="140.6" cy="100.5" r=".08"/>
<circle cx="140.6" cy="106.5" r=".08"/>
<circle cx="140.6" cy="100.5" r=".24"/>
<circle cx="140.6" cy="106.5" r=".24"/>
<circle cx="140.6" cy="112.6" r=".08"/>
<circle cx="140.6" cy="112.6" r=".24"/>
<circle cx="140.6" cy="112.6" r=".15"/>
<circle cx="140.6" cy="106.5" r=".15"/>
<circle cx="140.6" cy="100.5" r=".15"/>
<circle cx="176.9" cy="100.5" r=".08"/>
<circle cx="176.9" cy="100.5" r=".24"/>
<circle cx="176.9" cy="100.5" r=".15"/>
<circle cx="72.2" cy="124.6" r=".15"/>
<circle cx="72.2" cy="130.7" r=".15"/>
<circle cx="72.2" cy="124.6" r=".08"/>
<circle cx="72.2" cy="130.7" r=".08"/>
<circle cx="72.2" cy="124.6" r=".24"/>
<circle cx="72.2" cy="130.7" r=".24"/>
<circle cx="74.2" cy="124.6" r=".57"/>
<circle cx="74.2" cy="130.7" r=".57"/>
<circle cx="106.4" cy="124.6" r=".57"/>
<circle cx="108.4" cy="124.6" r=".08"/>
<circle cx="108.4" cy="124.6" r=".24"/>
<circle cx="108.4" cy="124.6" r=".15"/>
<circle cx="122.2" cy="139" r=".57"/>
<circle cx="123.8" cy="139" r=".08"/>
<circle cx="123.8" cy="139" r=".24"/>
<circle cx="123.8" cy="139" r=".15"/>
<circle cx="195.8" cy="130.4" r=".08"/>
<circle cx="195.8" cy="130.4" r=".15"/>
<circle cx="195.8" cy="130.4" r=".24"/>
<circle cx="198.6" cy="130.4" r=".08"/>
<circle cx="198.6" cy="130.4" r=".15"/>
<circle cx="198.6" cy="130.4" r=".24"/>
</g>
<path d="M146.6 66.2l.3 .4-1.2 .7zM81.8 95.6l1.4-.1-1.3 .5zM104.8 78.8l1.2 .9-.3 .3zM84.2 113.7l1.4-.1-1.3 .5zM130.9 137.3l1 1-.4 .3zM177.8 129.2l.5-.2 .3 1.4z" fill="#000" stroke="#000" stroke-width=".13"/>
<!-- layer: BROWN_20 -->
<path d="M168.9 138.5h36.3" fill="none" stroke="#000" stroke-width=".25"/>
<!-- layer: BLUE_20 -->
<path d="M168.9 134.5h36.5" fill="none" stroke="#000" stroke-width=".25"/>
<!-- layer: WHITE_20 -->
<path d="M168.9 130.4h36.3M198.6 130.4v1.2M205.3 125.6h-9.5v4.8" fill="none" stroke="#000" stroke-width=".25"/>
<!-- layer: WIRENO -->
<path d="M176.7 67.5l.2-.1h.2l-.1 .2-.2 .1-.2-.1-.6 .3M72 96.9l.3-.1 .2 .2-.1 .1h-.3l-.1-.1h-.7M176.7 97.7l.2-.2 .2 .1-.1 .2-.2 .1-.2-.1-.6 .3" fill="none" stroke="#000" stroke-width=".25"/>
<g font-size="4.5">
<text x="42.2" y="46.5">-</text>
<text x="35.2" y="51.5">1</text>
<text x="49.2" y="51.5">2</text>
<text x="34.7" y="56.3">3</text>
<text x="49.2" y="56.3">4</text>
<text x="34.7" y="61.1">5</text>
<text x="34.7" y="66">7</text>
<text x="49.2" y="66">8</text>
<text x="49.2" y="61.1">6</text>
<text x="34.7" y="70.8">9</text>
<text x="48.4" y="70.8">10</text>
<text x="34.2" y="75.6">11</text>
<text x="48.1" y="75.6">12</text>
<text x="42.2" y="81.7">+</text>
<text x="28.2" y="87.2">Fuse</text>
<text x="44.4" y="87.2">Block</text>
<text x="28.2" y="92.6">Panel</text>
<text x="146.3" y="131.6">KIB</text>
<text x="158.2" y="131.6">2</text>
<text x="147.4" y="136.9">Tank</text>
<text x="143.7" y="142.3">Monitor</text>
</g>
<g font-size="3.4">
<text x="9.5" y="24">12V</text>
<text x="19.2" y="24">Distribution</text>
<text x="46" y="24">System</text>
</g>
<g font-size="2.3">
<text x="70.2" y="52.8">Blue</text>
<text x="77.5" y="52.8">Sea</text>
<text x="84" y="52.8">ST</text>
<text x="88.9" y="52.8">Blade</text>
<text x="97.8" y="52.8">Fuse</text>
<text x="105.9" y="52.8">Block</text>
<text x="70.2" y="55.5">(PN</text>
<text x="76.2" y="55.5">5026)</text>
<text x="85.1" y="55.5">-</text>
<text x="88.3" y="55.5">125A</text>
</g>
<g font-size="2.1">
<text x="260.2" y="197.1">3 OF 5</text>
<text x="263" y="192.4">3</text>
</g>
<g font-size="2">
<text x="179.3" y="127.5">#20AWG</text>
<text x="189.8" y="127.5">WHT</text>
<text x="179.3" y="133">#20AWG</text>
<text x="179.3" y="137">#20</text>
<text x="184.9" y="137">AWG</text>
<text x="189.8" y="133">BLU</text>
<text x="191.2" y="137">BRN</text>
</g>
<g font-size="1.7">
<text x="143.7" y="151.3">Pump</text>
<text x="143.7" y="153.3">rocker</text>
<text x="149.8" y="151.3">is</text>
<text x="152.2" y="153.3">switch</text>
<text x="152.6" y="151.3">turned</text>
<text x="159.9" y="153.3">on</text>
<text x="161.1" y="151.3">on/off</text>
<text x="163.5" y="153.3">the</text>
<text x="168.4" y="153.3">KIB</text>
<text x="169.6" y="151.3">by</text>
<text x="172.9" y="153.3">Tank</text>
<text x="173.3" y="151.3">the</text>
<text x="178.9" y="153.3">Monitor</text>
</g>
<g font-size="1.4">
<text x="67.2" y="58.2">MAIN POS BUS</text>
<text x="103.4" y="58.2">MAIN NEG BUS</text>
<text x="69.7" y="64.8">1</text>
<text x="71.7" y="60">I5</text>
<text x="72.8" y="61.6">from 2-J5</text>
<text x="74.7" y="63.5">1</text>
<text x="77.3" y="63.3">FU1</text>
<text x="81" y="63.8">1</text>
<text x="81.3" y="61.3">PASSENGER</text>
<text x="81.3" y="62.3">OH PANEL</text>
<text x="82.9" y="63.5">SW1</text>
<text x="87.8" y="63.8">1A</text>
<text x="91.2" y="62.7">LT1</text>
<text x="91.8" y="64.8">W</text>
<text x="96" y="63.8">1B</text>
<text x="99.6" y="62.7">LT1A</text>
<text x="100.8" y="64.8">W</text>
<text x="106.9" y="63.5">13</text>
<text x="107.3" y="60">G6A</text>
<text x="109.1" y="61.6">from 2-H7</text>
<text x="69.4" y="70.8">2</text>
<text x="74.7" y="69.6">2</text>
<text x="77.2" y="69.3">FU2</text>
<text x="80.8" y="69.8">2</text>
<text x="81.3" y="66.3">TOGGLE SW</text>
<text x="82.7" y="69.6">2</text>
<text x="82.7" y="71.8">to 20</text>
<text x="85.3" y="70.3">AUX BUS DRIVER</text>
<text x="86.7" y="67.1">OH LIGHT 1</text>
<text x="99.3" y="67">OH LIGHT 2</text>
<text x="136.8" y="70.8">20</text>
<text x="140.3" y="66.1">2</text>
<text x="141.3" y="69">AUX BUS DRIVER</text>
<text x="141.3" y="67.6">from 2</text>
<text x="152.7" y="69.6">SW20</text>
<text x="156.7" y="70.3">PASSENGER</text>
<text x="156.7" y="71.6">OH PANEL</text>
<text x="163.2" y="69.8">20A</text>
<text x="167" y="68.7">LT20</text>
<text x="168.2" y="70.8">W</text>
<text x="174.2" y="68.5">20</text>
<text x="177.4" y="67.6">14</text>
<text x="69.4" y="76.9">3</text>
<text x="74.7" y="75.6">3</text>
<text x="77.2" y="75.3">FU3</text>
<text x="86.3" y="75.9">3</text>
<text x="92.9" y="75.2">HTR3</text>
<text x="96.6" y="76.3">DRIVER</text>
<text x="96.6" y="77.4">CENTER</text>
<text x="106.9" y="75.6">15</text>
<text x="137.1" y="76.9">21</text>
<text x="139.6" y="75">2</text>
<text x="152.9" y="75.6">SW21</text>
<text x="160.9" y="75.9">21</text>
<text x="163.8" y="73">OUTDOOR LIGHT</text>
<text x="166.2" y="75.2">LD21</text>
<text x="169.8" y="76.3">PASSENGER</text>
<text x="169.8" y="77.4">OH PANEL</text>
<text x="69.3" y="82.9">4</text>
<text x="74.7" y="81.6">4</text>
<text x="77.2" y="81.4">FU4</text>
<text x="83.1" y="81.9">4</text>
<text x="86.6" y="81.2">FAN4</text>
<text x="92.7" y="78.5">WEBASTO HEATER</text>
<text x="106.9" y="81.6">16</text>
<text x="136.8" y="82.9">22</text>
<text x="152.6" y="81.2">FAN22</text>
<text x="157.7" y="82.4">PASSENGER</text>
<text x="157.7" y="83.4">REAR</text>
<text x="164.8" y="78.5">WEBOOST</text>
<text x="69.4" y="88.9">5</text>
<text x="74.7" y="87.7">5</text>
<text x="77.2" y="87.4">FU5</text>
<text x="84.3" y="84.5">MAXX AIR FAN</text>
<text x="88.2" y="87.9">5</text>
<text x="97.1" y="86.8">LT5</text>
<text x="97.8" y="88.9">W</text>
<text x="106.9" y="87.7">17</text>
<text x="149.7" y="84.5">SHOWER FAN</text>
<text x="151.7" y="85.8">(FUTURE)</text>
<text x="160.8" y="85.2">PASSENGER</text>
<text x="162" y="87.8">LT23</text>
<text x="162.5" y="86.5">REAR</text>
<text x="163.2" y="89.9">W</text>
<text x="69.4" y="95">6</text>
<text x="74.7" y="93.7">6</text>
<text x="77.2" y="93.5">FU6</text>
<text x="80.9" y="94">6</text>
<text x="82.8" y="93.7">SW6</text>
<text x="88.2" y="94">6A</text>
<text x="91.9" y="92.8">LT6</text>
<text x="92.7" y="95">W</text>
<text x="95.4" y="91.4">SKYLIGHT</text>
<text x="96.4" y="94.5">DRIVER</text>
<text x="96.4" y="95.5">FRONT</text>
<text x="106.9" y="93.7">18</text>
<text x="158.4" y="93.7">(INTERNAL PB)</text>
<text x="158.7" y="92.2">SHOWER LIGHT</text>
<text x="69.4" y="101">7</text>
<text x="70.1" y="97.5">I5</text>
<text x="74.7" y="99.7">7</text>
<text x="77.2" y="99.5">FU7</text>
<text x="81.1" y="100">7</text>
<text x="83.3" y="99.8">7</text>
<text x="83.3" y="102">to 30</text>
<text x="85.3" y="100.5">AUX BUS PASSENGER</text>
<text x="87.6" y="97.3">KITCHEN BACKLIGHT</text>
<text x="105.8" y="97.5">G6A</text>
<text x="136.8" y="101">30</text>
<text x="140.3" y="96.3">7</text>
<text x="141.3" y="99.1">AUX BUS PASSENGER</text>
<text x="141.3" y="97.8">from 7</text>
<text x="156.5" y="99.3">USB17</text>
<text x="160.8" y="100.5">DRIVER</text>
<text x="160.8" y="101.5">CENTER</text>
<text x="174.2" y="98.7">30</text>
<text x="177.4" y="97.7">19</text>
<text x="69.4" y="107">8</text>
<text x="74.7" y="105.8">8</text>
<text x="77.2" y="105.5">FU8</text>
<text x="85.2" y="106">8</text>
<text x="90.5" y="105.4">USB8</text>
<text x="94.4" y="106.5">PASSENGER</text>
<text x="94.4" y="107.5">REAR</text>
<text x="106.9" y="105.8">20</text>
<text x="137.1" y="107">31</text>
<text x="139.6" y="105.2">7</text>
<text x="153.5" y="102.6">90W 5V USB PD</text>
<text x="69.4" y="113.1">9</text>
<text x="74.7" y="111.8">9</text>
<text x="77.3" y="111.6">FU9</text>
<text x="81.9" y="112.1">9</text>
<text x="84.8" y="111.8">SW9</text>
<text x="86.4" y="108.7">90W USB 5V PD</text>
<text x="91.3" y="112.1">9A</text>
<text x="96.1" y="111.4">LD9</text>
<text x="99.4" y="112.6">PASSENGER</text>
<text x="99.4" y="113.6">CENTER</text>
<text x="106.9" y="111.8">21</text>
<text x="136.8" y="113.1">32</text>
<text x="68.4" y="119.1">10</text>
<text x="74.7" y="117.9">10 FU10</text>
<text x="83.7" y="118.1">10</text>
<text x="88.2" y="117.4">FAN10</text>
<text x="93.4" y="118.6">DRIVER</text>
<text x="93.4" y="119.6">REAR</text>
<text x="95.5" y="114.7">FRIDGE</text>
<text x="106.9" y="117.9">22</text>
<text x="68.7" y="125.1">11</text>
<text x="74.7" y="123.9">11</text>
<text x="86.3" y="120.8">TOILET FAN</text>
<text x="106.9" y="123.9">23</text>
<text x="205.3" y="124.9">32</text>
<text x="68.4" y="131.2">12</text>
<text x="74.7" y="129.9">12 FU12</text>
<text x="82.7" y="130.2">12</text>
<text x="87.3" y="130">12</text>
<text x="120.8" y="130.2">12</text>
<text x="129.1" y="130.5">12</text>
<text x="136.9" y="127.9">PL32</text>
<text x="166" y="127.4">PL32A</text>
<text x="194" y="128.5">32</text>
<text x="205.2" y="129.7">32</text>
<text x="206.3" y="130.9">WASTE TANK GND</text>
<text x="206.4" y="126.1">FRESH TANK GND</text>
<text x="87.3" y="133.5">TANK MONITOR</text>
<text x="87.3" y="132.1">to 12</text>
<text x="114.5" y="134">TANK MONITOR</text>
<text x="117.7" y="132.5">from 12</text>
<text x="125.2" y="134.5">13</text>
<text x="126.9" y="133.8">MOT14</text>
<text x="127.4" y="137.2">PUMP</text>
<text x="131.2" y="135">DRIVER</text>
<text x="131.2" y="136">SINK</text>
<text x="135" y="134.5">13A</text>
<text x="173.6" y="138">32B</text>
<text x="173.6" y="134">32A</text>
<text x="198.7" y="132.3">GND32</text>
<text x="205.2" y="137.8">32B</text>
<text x="205.4" y="133.8">32A</text>
<text x="206.5" y="135">FRESH TANK HARNESS</text>
<text x="121.4" y="138.2">24</text>
<text x="206.2" y="139">WASTE TANK HARNESS</text>
</g>
<g font-size="1.3">
<text x="255.2" y="171.7">12V</text>
<text x="259" y="171.7">DISTRIBUTION</text>
</g>
<g font-size="1.1">
<text x="155.3" y="62.7">Blue</text>
<text x="155.3" y="64">(1</text>
<text x="157.2" y="64">for</text>
<text x="159" y="62.7">Sea</text>
<text x="160.5" y="64">ea.</text>
<text x="162.2" y="62.7">4</text>
<text x="163.2" y="64">POS</text>
<text x="163.8" y="62.7">Block</text>
<text x="166.4" y="64">and</text>
<text x="168.3" y="62.7">Terminal</text>
<text x="169.6" y="64">NEG)</text>
<text x="174.6" y="62.7">with</text>
<text x="178.2" y="62.7">Jumpers</text>
<text x="114.5" y="85.2">Heater</text>
<text x="114.5" y="86.6">to</text>
<text x="114.5" y="87.9">on</text>
<text x="116.9" y="86.6">Control</text>
<text x="116.9" y="87.9">side</text>
<text x="120.2" y="85.2">Control</text>
<text x="120.4" y="87.9">of</text>
<text x="122.9" y="87.9">fridge</text>
<text x="123" y="86.6">Switch</text>
<text x="126.2" y="85.2">Cable</text>
<text x="128.1" y="86.6">Mounted</text>
<text x="130.7" y="85.2">wired</text>
<text x="44" y="98.1">Located</text>
<text x="50.5" y="98.1">on</text>
<text x="52.9" y="98.1">kitchen</text>
<text x="58.8" y="98.1">sink</text>
<text x="62.3" y="98.1">wall</text>
<text x="48" y="116.1">Located</text>
<text x="54.5" y="116.1">on</text>
<text x="56.9" y="116.1">side</text>
<text x="60.4" y="116.1">of</text>
<text x="62.8" y="116.1">fridge</text>
<text x="139.2" y="131.4">+</text>
<text x="166.6" y="130.8">1</text>
<text x="139.3" y="135.4">M</text>
<text x="166.5" y="134.9">2</text>
<text x="139.2" y="139.4">-</text>
<text x="166.5" y="138.9">3</text>
</g>
<g font-size="1">
<text x="77.8" y="64.7">5A</text>
<text x="77.5" y="70.7">10A</text>
<text x="77.5" y="76.7">10A</text>
<text x="77.5" y="82.8">10A</text>
<text x="77.8" y="88.8">5A</text>
<text x="77.8" y="94.8">5A</text>
<text x="77.5" y="100.9">10A</text>
<text x="77.5" y="106.9">10A</text>
<text x="77.5" y="112.9">10A</text>
<text x="77.8" y="119">5A</text>
<text x="77.5" y="131.1">10A</text>
<text x="252.9" y="183.3" transform="rotate(-90 252.9 183.3)">C:\USERS\SMARO\MY DOCUMENTS\ACADE 2022\AEDATA\PROJ\TOTORO-VAN-V4-NFPA\DWG-03-12V-SYSTEM.DWG</text>
<text x="256.2" y="183.3">Maroukis</text>
<text x="266.3" y="185.9">Maroukis</text>
<text x="265.7" y="188.3">6/20/22</text>
</g>
<g font-size=".7">
<text x="254.5" y="166">DWG TITLE</text>
<text x="254.6" y="164.7">NO.</text>
<text x="257.5" y="164.7">DATE</text>
<text x="264" y="164.7">REVISION</text>
<text x="272.5" y="164.7">BY</text>
<text x="254.5" y="182.2">ENGINEER</text>
<text x="254.5" y="184.6">JOB NO</text>
<text x="264.6" y="182.2">CHECKED BY</text>
<text x="264.6" y="184.6">DRAWN BY</text>
<text x="252.7" y="190" transform="rotate(-90 252.7 190)">CAD DWG FILE</text>
<text x="254.5" y="189.7">DWG NO</text>
<text x="254.5" y="187">SCALE</text>
<text x="264.6" y="187">DATE</text>
<text x="254.5" y="194.6">SHEET NO</text>
</g>
</svg>
